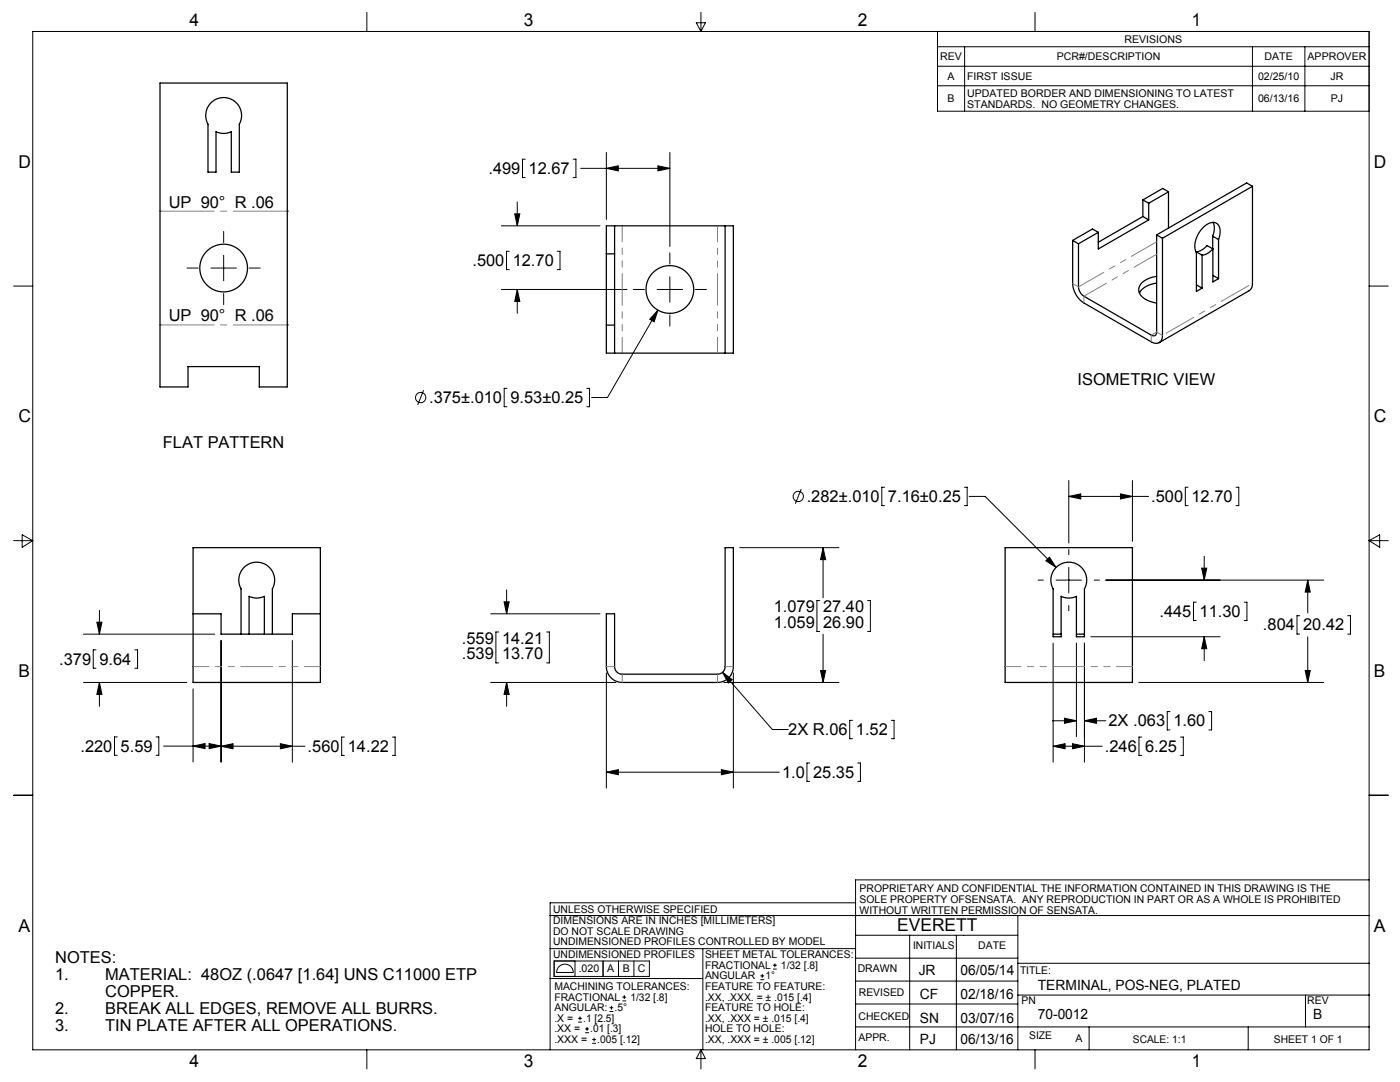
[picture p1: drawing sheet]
<svg xmlns="http://www.w3.org/2000/svg" width="279mm" height="216mm" viewBox="0 0 279 216" stroke-linecap="round" stroke-linejoin="round" font-family="sans-serif">
<g fill="none" stroke="#000" stroke-width=".2">
<path d="M84.5 77.9l-1.1 2.9M159.9 97.6l-1.2 2.9M111.6 192.9a1.66 1.66 0 0 1 1.8-.4 1.66 1.66 0 0 1 1 1.6h-3.3l.1-.8zM124.2 199.7h.8M124.2 199h.8M124.6 198.6v.7M151.7 195.5h.8M151.7 194.7h.8M152.1 194.3v.8M154.3 193.4h.7M154.3 192.6h.7M154.6 192.2v.8"/>
<path d="M115.4 204h.7M115.4 203.2h.7M115.7 202.8v.8M116.8 206.1h.7M116.8 205.3h.7M117.2 204.9v.8M118.2 208.2h.7M118.2 207.4h.7M118.6 207v.8M121.6 201.8h.8M121.6 201.1h.8M122 200.7v.8"/>
<circle cx="84" cy="79.3" r="1.03"/>
<circle cx="159.3" cy="99.1" r="1.03"/>
</g>
<path d="M31.8 42.1a.17 .17 0 0 1 .3 0 .17 .17 0 0 1-.3 0zM57.2 42.1a.17 .17 0 0 1 .3 0 .17 .17 0 0 1-.3 0zM31.8 64.8a.17 .17 0 0 1 .3 0 .17 .17 0 0 1-.3 0zM57.2 64.8a.17 .17 0 0 1 .3 0 .17 .17 0 0 1-.3 0z" fill="#808080"/>
<g fill="none" stroke="#000" stroke-width=".2">
<path d="M6.5 6.3h266.7v203.2h-266.7zM73.2 2.5v3.8M139 4.5h1.8l-.9 1.8zM139.9 2.5v3.8M187.1 6.3v15.9h86.1M187.1 9.3h86.1M187.1 17.1h86.1M187.1 13.2h86.1M192.5 9.3v12.9M206.6 2.5v3.8M249.9 9.3v12.9M260.4 9.3v12.9"/>
<path d="M104.8 31.8h-.5v3.6h.5M114.4 31.8h.5v3.6h-.5M115.9 33.6h17.8M121 33.6l2.4-.5v1zM121 30.4v13.4M131.3 33.1l2.4 .5-2.4 .5zM133.7 30.4v18.8M2.7 57.1h3.8M37.3 53.5h2.3M42.1 53.5h5.1M44.6 46.2v2.2M44.6 50.9v5.1"/>
<path d="M44.6 58.6v2.2M49.7 53.5h2.2M100.1 57.8h25M100.1 45.1h19.6M101.6 50.1h-.5v3.7h.5M102.7 42.7h1l-.5 2.4zM103.2 57.8l.5 2.4h-1zM103.2 40.3v4.8M103.2 57.8v4.7M111.2 50.1h.6v3.7h-.6M126.4 57.8h2.2M131.1 57.8h5.1"/>
<path d="M133.7 50.5v2.2M133.7 55.2v5.1M138.8 57.8h2.2M273.2 57.1h3.8M101.2 77.5h-.6v3.7h.6M117.1 77.5h.6v3.7h-.6M131.3 61.9l-10.1 17.4h-3.1M131.3 61.9l-.8 2.3-.8-.5zM133.7 62.8v2.3M176.5 97.2h-.5v3.7h.5M192.5 97.2h.5v3.7h-.5M193.4 99.1h3.2l14.2 14.1"/>
<path d="M213.3 99.1l2.4-.6v1.1zM213.3 95.9v12.5M213.3 99.1h15.9M223.6 98.5l2.4 .6-2.4 .5zM226 95.9v12.1M237.1 97.2h-.5v3.7h.5M246.7 97.2h.5v3.7h-.5M2.7 107.9h3.8M4.4 106.7l2.1 1.2-2.1 1.3zM101.1 117.7v4.8M147.6 109.3h19.8M163.6 119.8h-.6v6.2h.6"/>
<path d="M164.3 109.3l.5 2.4h-1zM164.3 109.3v10M173.2 119.8h.5v6.2h-.5M207.2 115.8h1M208.7 111.9l.7-.7 1.4 2zM210.8 115.8h5M213.3 109.6v1.1M213.3 113.2v5.1M218.4 115.8h1M220.7 115.8h43.5M239.8 113.4h1l-.5 2.4zM240.3 111v4.8"/>
<path d="M261 115.8l.5 2.3h-1zM261 115.8v6.5M273.2 107.9h3.8M273.2 107.9l2.1-1.2v2.5zM16.7 136.2h20.6M16.7 126.5h26.2M19.2 129.7h-.6v3.6h.6M19.3 124.2h1l-.5 2.3zM19.8 136.2l.5 2.4h-1zM19.8 121.8v4.7M19.8 136.2v4.7M26.9 129.7h.6v3.6h-.6"/>
<path d="M38.5 137.4v14.7M44.1 127.8v24.3M58.3 127.8v24.3M97.9 136.2h25M97.9 122.5h21.8M99.5 126.1h-.5v6.2h.5M100.6 120.1h1l-.5 2.4zM101.1 136.2l.5 2.4h-1zM101.1 136.2v4.7M109.1 126.1h.5v6.2h-.5M121 134.3v23M144.2 134.2l1.9 1.4-.7 .7z"/>
<path d="M144.2 134.2l9.9 11.4h3.2M144.5 136.2h22.9M146.4 134.3v23M163.8 133.8h1l-.5 2.4zM164.3 126.5v9.7M210.2 128.3v23.8M213.3 120.8v1.1M214.8 128.3v18.7M216.4 128.3v23.8M217.7 127.1h25.8M227.3 136.2h36.9M238.7 120.2h-.5v3.6h.5"/>
<path d="M240.3 127.1l.5 2.3h-1zM240.3 127.1v4.7M248.3 120.2h.6v3.6h-.6M259.4 122.9h-.6v3.6h.6M260.5 133.8h1l-.5 2.4zM261 127.1v9.1M269 122.9h.5v3.6h-.5M2.7 158.7h3.8M23.4 147h-.6v3.7h.6M31.1 147h.6v3.7h-.6M32.6 148.9h28.3M38.5 148.9l2.4-.5v1z"/>
<path d="M41.7 148.4l2.4 .5-2.4 .5zM44.1 148.9l2.4-.5v1zM56 148.4l2.3 .5-2.3 .5zM68.7 147.1h-.5v3.6h.5M78.3 147.1h.6v3.6h-.6M121 154.1l2.4-.5v1zM121 154.1h34.5M144 153.6l2.4 .5-2.4 .5zM161.6 152.3h-.6v3.6h.6M170.1 143.7h-.5v3.7h.5M171.2 152.3h.5v3.6h-.5M177.9 143.7h.5v3.7h-.5"/>
<path d="M210.1 143.8h4.7M210.2 148.9l2.4-.5v1zM210.2 148.9h9.8M212.4 143.3l2.4 .5-2.4 .5zM214 148.4l2.4 .5-2.4 .5zM216.4 143.8l2.4-.5v1zM216.4 143.8h4.3M227.9 147.1h-.6v3.6h.6M233.5 142h-.5v3.7h.5M235.6 147.1h.6v3.6h-.6M241.2 142h.6v3.7h-.6M273.2 158.7h3.8"/>
<path d="M273.2 175.6h-102.5v33.9M109.8 182.7h163.4M109.8 189.3h60.9M109.8 195.3h30.5M110.6 191.8h19v3h-19zM114.8 191.8v3M120.4 191.8v3M123.4 191.8v3M126.5 191.8v3M140.3 189.3v20.2M170.7 191.2h32.4M170.7 186.6h32.4"/>
<path d="M170.7 180.1h-60.9v29.4M170.7 195.8h32.4M181.5 186.6v22.9M190.9 186.6v22.9M203.1 182.7v26.8M203.1 198.6h70.1M203.1 192.2h70.1M260.5 198.6v6.3M73.2 209.5v3.8M139.9 209.5v3.8M139.9 209.5l.9 1.7h-1.8zM170.7 204.9h102.5"/>
<path d="M170.7 200.3h32.4M206.6 209.5v3.8M217.4 204.9v4.6M249.1 204.9v4.6"/>
</g>
<path d="M31.9 42.1h25.4M31.9 64.8h25.4" fill="none" stroke="#808080" stroke-width=".2" stroke-dasharray="15.2 1.3 1.3 1.3" stroke-dashoffset="4.4"/>
<path d="M121 154.1l2.4-.5v1zM144 153.6l2.4 .5-2.4 .5zM101.1 136.2l.5 2.4h-1zM100.6 120.1h1l-.5 2.4zM163.8 133.8h1l-.5 2.4zM164.3 109.3l.5 2.4h-1zM144.2 134.2l1.2 2.1 .7-.7zM260.5 133.8h1l-.5 2.4zM261 115.8l.5 2.3h-1zM223.6 98.5l2.4 .6-2.4 .5zM213.3 99.1l2.4-.6v1.1zM209.4 111.2l-.7 .7 2.1 1.3zM210.2 148.9l2.4-.5v1zM214 148.4l2.4 .5-2.4 .5zM212.4 143.3l2.4 .5-2.4 .5zM216.4 143.8l2.4-.5v1zM239.8 113.4h1l-.5 2.4zM240.3 127.1l.5 2.3h-1zM19.8 136.2l.5 2.4h-1zM19.3 124.2h1l-.5 2.3zM38.5 148.9l2.4-.5v1zM41.7 148.4l2.4 .5-2.4 .5zM44.1 148.9l2.4-.5v1zM56 148.4l2.3 .5-2.3 .5zM102.7 42.7h1l-.5 2.4zM103.2 57.8l.5 2.4h-1zM121 33.6l2.4-.5v1zM131.3 33.1l2.4 .5-2.4 .5zM131.3 61.9l-1.6 1.8 .8 .5z" fill="#000"/>
<g fill="none" stroke="#000" stroke-width=".25">
<path d="M31.9 16.6h25.4v60.6h-5.6v-4.1h-14.2v4.1h-5.6zM42 20.6a3.6 3.6 0 0 1 4.7-.5 3.6 3.6 0 0 1 1.1 4.7v9.5h-1.6v-8a3.6 3.6 0 0 1-3.1 0v8h-1.6v-9.5a3.6 3.6 0 0 1 .5-4.2zM228.1 39.9l1.1 .7M228.1 39.9v3.3M233.2 38.3l-1.2-.7-3.9 2.3M233.2 38.3l-4 2.3M233.2 38.3v7.2M250 37.2v19.4l-.3 1-.4 .4-18 10.4M250 37.2l-18 10.3M250 37.2l-1.2-.7-18 10.4M121 50.7h1.7M122.7 45.1h22"/>
<path d="M122.7 45.1h-1.7v25.4h1.7M122.7 45.1v25.4M144.7 45.1h1.7v25.4h-1.7M144.7 45.1v25.4M214.1 48l1.1 .6M219.2 46.4l-1.2-.7-3.9 2.3M219.2 46.4l-4 2.2M228.1 43.2l1.1 .7M228.1 43.2l-8.9 5.1M229.2 43.9l-10 5.8v-3.3M229.2 40.6v3.3M230.8 46.9v19.3a.66 .66 0 0 1-.3 .7 .66 .66 0 0 1-.7 0l-13.5-7.8a2.38 2.38 0 0 1-1.1-1.9v-8.6"/>
<path d="M230.8 55.1a4 4 0 0 0-3.5 2.4 2.8 2.8 0 0 0 2.5 2.7l1 .3M230.8 56.5a4.3 4.3 0 0 0-3.4 2M230.8 46.9l1.2 .6M232 47.5v19.4a1.37 1.37 0 0 1-.7 1.5 1.37 1.37 0 0 1-1.5-.2l-13.5-7.7a4.9 4.9 0 0 1-2.2-3.9v-8.6M238.7 50.2a3.3 3.3 0 0 0 2.2-1.2l1.2 .7a3.3 3.3 0 0 1-2.2 1.2M238.7 50.2l1.2 .7M238.7 50.2v.1M238.8 56.8l1.1 .7M239.9 50.9v6.6M242 47.1l.1 9.2 1.1-.7M242 47.1l1.2 .7M242.1 54.9l1.1 .7"/>
<path d="M242.1 44.4a3.3 3.3 0 0 1-.1 2.7M243.2 47.8a2.54 2.54 0 0 0-.5-3.3 2.97 2.97 0 0 0-3.2 1.6 4.2 4.2 0 0 0-.7 4.3v7.8l1.1-.7M243.2 47.8v7.8M121 64.9h1.7M122.7 70.5h22M38.5 109.3h25.4v26.9h-25.4zM200.6 109.3h25.4v26.9h-25.4zM210.9 113.1a3.6 3.6 0 0 1 4.6-.1 3.6 3.6 0 0 1 .9 4.5v9.6h-1.6v-8.1a3.6 3.6 0 0 1-3 0v8.1h-1.6v-9.6a3.6 3.6 0 0 1 .7-4.4zM38.5 122.5h5.6v4h14.2v-4h5.6M48.1 126.5v-9a3.6 3.6 0 0 1 3.1-5.3 3.6 3.6 0 0 1 3.2 5.3v9M49.7 126.5v-7.5a3.6 3.6 0 0 0 3.1 0v7.5M121 122.5h1.7v10.5a1.52 1.52 0 0 0 1.5 1.5h19a1.52 1.52 0 0 0 1.5-1.5v-23.7h1.7v23.7a3.2 3.2 0 0 1-3.2 3.2h-19a3.2 3.2 0 0 1-3.2-3.2z"/>
<path d="M210.2 126.5h1.6M214.8 126.5h1.6"/>
<circle cx="44.6" cy="53.5" r="4.8"/>
<circle cx="133.7" cy="57.8" r="4.8"/>
</g>
<path d="M214.1 56.6l1.1 .6M216.3 60.5v-1.4M229.8 68.2v-1.3M230.8 66.2l-1 .7M232 66.9l-1.2-.7M121 133h1.7M124.2 136.2v-1.7M143.2 136.2v-1.7M146.4 133h-1.7" fill="none" stroke="#808080" stroke-width=".2" stroke-dasharray="6.3 1.3 1.3 1.3 1.3 1.3"/>
<path d="M124.2 45.1v25.4M143.2 45.1v25.4M38.5 133h25.4M226 133h-25.4" fill="none" stroke="#808080" stroke-width=".2" stroke-dasharray="6.3 1.3 1.3 1.3 1.3 1.3" stroke-dashoffset="3.2"/>
<path d="M250 56.6l-18 10.3" fill="none" stroke="#808080" stroke-width=".2" stroke-dasharray="6.3 1.3 1.3 1.3 1.3 1.3" stroke-dashoffset="-.8"/>
<path d="M230.8 50.7l-14.5 8.4" fill="none" stroke="#808080" stroke-width=".2" stroke-dasharray="6.3 1.3 1.3 1.3 1.3 1.3" stroke-dashoffset="1.1"/>
<path d="M230.8 48.2l-15.6 9" fill="none" stroke="#808080" stroke-width=".2" stroke-dasharray="6.3 1.3 1.3 1.3 1.3 1.3" stroke-dashoffset=".5"/>
<g font-size="3.5">
<text x="37.8" y="5.2">4</text>
<text x="104.5" y="5.2">3</text>
<text x="171.2" y="5.2">2</text>
<text x="237.9" y="5.2">1</text>
<text x="3.7" y="33.5">D</text>
<text x="274.2" y="33.5">D</text>
<text x="3.7" y="84.3">C</text>
<text x="274.2" y="84.3">C</text>
<text x="3.7" y="135.1">B</text>
<text x="274.2" y="135.1">B</text>
<text x="3.7" y="185.9">A</text>
<text x="179.1" y="185.8">EVERETT</text>
<text x="274.2" y="185.9">A</text>
<text x="37.8" y="213">4</text>
<text x="104.5" y="213">3</text>
<text x="171.2" y="213">2</text>
<text x="237.9" y="213">1</text>
</g>
<g font-size="3.3">
<text x="97.5" y="34.7">.499</text>
<text x="105.5" y="34.7">12.67</text>
<text x="33.7" y="41.4">UP 90° R .06</text>
<text x="94.3" y="53.1">.500</text>
<text x="102.3" y="53.1">12.70</text>
<text x="33.7" y="64.1">UP 90° R .06</text>
<text x="215" y="76.8">ISOMETRIC VIEW</text>
<text x="85.6" y="80.4">.375±.010</text>
<text x="101.9" y="80.4">9.53±0.25</text>
<text x="32.5" y="89.5">FLAT PATTERN</text>
<text x="161" y="100.2">.282±.010</text>
<text x="177.2" y="100.2">7.16±0.25</text>
<text x="229.8" y="100.2">.500</text>
<text x="237.8" y="100.2">12.70</text>
<text x="154.4" y="122.2">1.079</text>
<text x="154.4" y="125.3">1.059</text>
<text x="164.3" y="122.2">27.40</text>
<text x="164.3" y="125.3">26.90</text>
<text x="231.4" y="123.1">.445</text>
<text x="239.4" y="123.1">11.30</text>
<text x="252.1" y="125.8">.804</text>
<text x="260.1" y="125.8">20.42</text>
<text x="92.2" y="128.5">.559</text>
<text x="92.2" y="131.5">.539</text>
<text x="100.2" y="128.5">14.21</text>
<text x="100.2" y="131.5">13.70</text>
<text x="11.8" y="132.6">.379</text>
<text x="19.8" y="132.6">9.64</text>
<text x="16.1" y="150">.220</text>
<text x="24.1" y="150">5.59</text>
<text x="61.4" y="150">.560</text>
<text x="69.4" y="150">14.22</text>
<text x="157.3" y="146.7">2X R.06</text>
<text x="170.8" y="146.7">1.52</text>
<text x="220.5" y="150">.246</text>
<text x="221.2" y="144.9">2X .063</text>
<text x="228.5" y="150">6.25</text>
<text x="234.2" y="144.9">1.60</text>
<text x="156.1" y="155.2">1.0</text>
<text x="162.3" y="155.2">25.35</text>
<text x="11" y="192.1">NOTES:</text>
<text x="11" y="195.5">1.</text>
<text x="21" y="195.5">MATERIAL: 48OZ (.0647 [1.64] UNS C11000 ETP</text>
<text x="11" y="202.3">2.</text>
<text x="21" y="198.9">COPPER.</text>
<text x="21" y="202.3">BREAK ALL EDGES, REMOVE ALL BURRS.</text>
<text x="11" y="205.7">3.</text>
<text x="21" y="205.7">TIN PLATE AFTER ALL OPERATIONS.</text>
</g>
<g font-size="2.8">
<text x="183.3" y="194.6">JR</text>
<text x="191.7" y="194.6">06/05/14</text>
<text x="207.1" y="197.5">TERMINAL, POS-NEG, PLATED</text>
<text x="183.6" y="199.4">CF</text>
<text x="191.7" y="199.4">02/18/16</text>
<text x="207.1" y="203.3">70-0012</text>
<text x="262" y="203.3">B</text>
<text x="183.6" y="208.4">PJ</text>
<text x="183.6" y="204.1">SN</text>
<text x="191.7" y="204.1">03/07/16</text>
<text x="191.7" y="208.4">06/13/16</text>
</g>
<g font-size="2.1">
<text x="224.4" y="8.6">REVISIONS</text>
<text x="187.6" y="12.1">REV</text>
<text x="189.1" y="16">A</text>
<text x="193" y="16">FIRST ISSUE</text>
<text x="210.9" y="12.1">PCR#/DESCRIPTION</text>
<text x="251.1" y="16">02/25/10</text>
<text x="252.4" y="12.1">DATE</text>
<text x="260.9" y="12.1">APPROVER</text>
<text x="265.5" y="16">JR</text>
<text x="189.1" y="20.4">B</text>
<text x="193" y="19.4">UPDATED BORDER AND DIMENSIONING TO LATEST</text>
<text x="193" y="21.5">STANDARDS. NO GEOMETRY CHANGES.</text>
<text x="251.1" y="20.4">06/13/16</text>
<text x="265.6" y="20.4">PJ</text>
<text x="171.6" y="178.1">PROPRIETARY AND CONFIDENTIAL THE INFORMATION CONTAINED IN THIS DRAWING IS THE</text>
<text x="110.4" y="184.4">DIMENSIONS ARE IN INCHES [MILLIMETERS]</text>
<text x="110.4" y="182.2">UNLESS OTHERWISE SPECIFIED</text>
<text x="171.6" y="180.2">SOLE PROPERTY OFSENSATA. ANY REPRODUCTION IN PART OR AS A WHOLE IS PROHIBITED</text>
<text x="171.6" y="182.3">WITHOUT WRITTEN PERMISSION OF SENSATA.</text>
<text x="110.4" y="186.5">DO NOT SCALE DRAWING</text>
<text x="110.4" y="188.7">UNDIMENSIONED PROFILES CONTROLLED BY MODEL</text>
<text x="110.4" y="191.1">UNDIMENSIONED PROFILES</text>
<text x="140.7" y="191.2">SHEET METAL TOLERANCES:</text>
<text x="182.2" y="189.3">INITIALS</text>
<text x="195.2" y="189.3">DATE</text>
<text x="110.6" y="197.6">MACHINING TOLERANCES:</text>
<text x="115.5" y="194">.020</text>
<text x="121.2" y="194">A</text>
<text x="124.3" y="194">B</text>
<text x="127.3" y="194">C</text>
<text x="140.7" y="195.4">ANGULAR</text>
<text x="140.7" y="193.3">FRACTIONAL</text>
<text x="140.7" y="197.6">FEATURE TO FEATURE:</text>
<text x="152.8" y="195.4">1°</text>
<text x="155.9" y="193.3">1/32 [.8]</text>
<text x="171.2" y="194">DRAWN</text>
<text x="203.6" y="194.3">TITLE:</text>
<text x="110.6" y="199.7">FRACTIONAL</text>
<text x="110.6" y="201.8">ANGULAR: .5°</text>
<text x="110.6" y="203.9">.X =</text>
<text x="116.4" y="203.9">.1 [2.5]</text>
<text x="125.8" y="199.7">1/32 [.8]</text>
<text x="140.7" y="199.7">.XX, .XXX. = ± .015 [.4]</text>
<text x="140.7" y="201.8">FEATURE TO HOLE:</text>
<text x="140.7" y="203.9">.XX, .XXX = ± .015 [.4]</text>
<text x="171.3" y="203.4">CHECKED</text>
<text x="171.4" y="198.7">REVISED</text>
<text x="203.9" y="200.4">PN</text>
<text x="260.9" y="200.3">REV</text>
<text x="110.6" y="206">.XX =</text>
<text x="110.6" y="208.1">.XXX =</text>
<text x="117.8" y="206">.01 [.3]</text>
<text x="119.2" y="208.1">.005 [.12]</text>
<text x="140.7" y="206">HOLE TO HOLE:</text>
<text x="140.7" y="208.1">.XX, .XXX = ± .005 [.12]</text>
<text x="171.3" y="207.6">APPR.</text>
<text x="205.4" y="207.4">SIZE</text>
<text x="214.7" y="207.8">A</text>
<text x="226.1" y="208.1">SCALE: 1:1</text>
<text x="254.2" y="208.1">SHEET 1 OF 1</text>
</g>
</svg>
